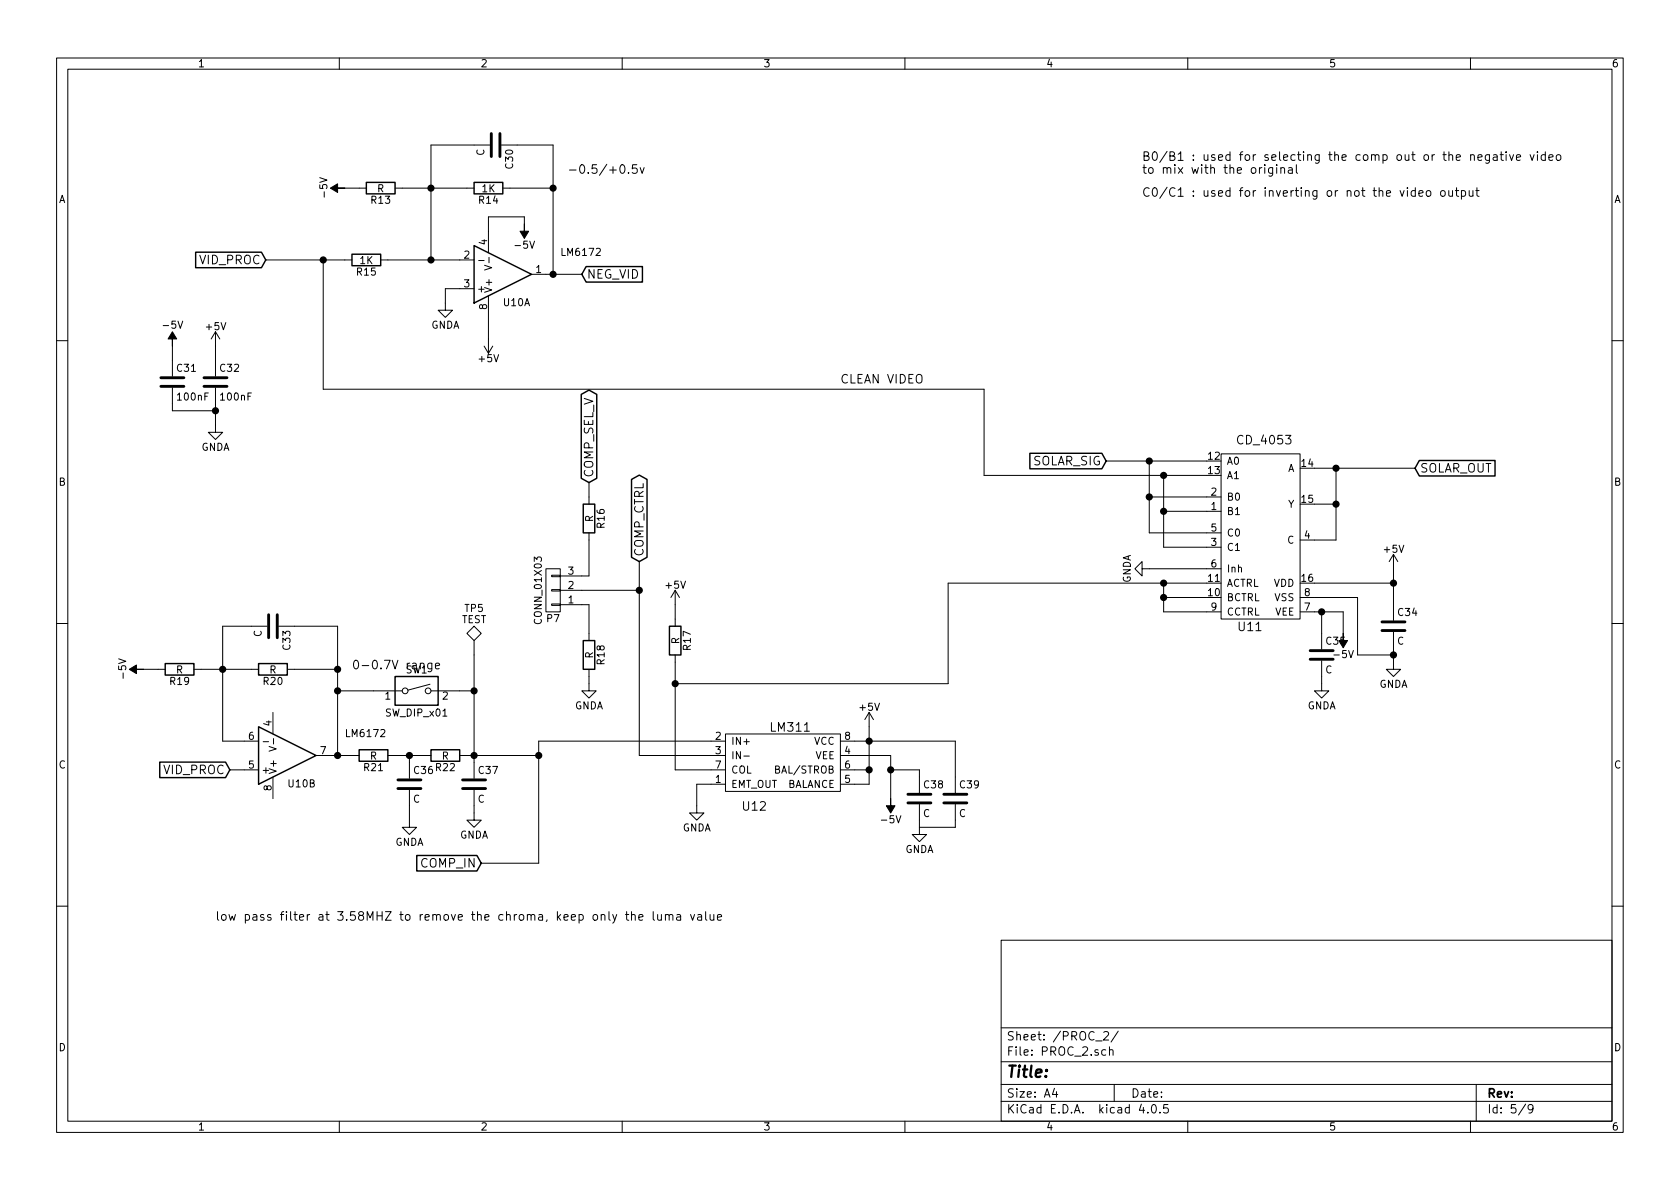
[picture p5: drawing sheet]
<svg xmlns="http://www.w3.org/2000/svg" width="297mm" height="210mm" viewBox="0 0 297 210" stroke-linecap="round" stroke-linejoin="round" font-family="sans-serif">
<g fill="none" stroke="#000" stroke-width=".18">
<path d="M10 10.3h277v189.9h-277zM12 12.2h273v186.1h-273zM60 10.3v1.9M110 10.3v1.9M160 10.3v1.9M210 10.3v1.9M260 10.3v1.9M61 33.3h3.8M69.8 33.3h14M86.6 25.6h-10.4v20.4M88.6 25.6h9.2v22.9M88.9 33.3h8.9"/>
<path d="M92.7 39.6v-1.3h-6.3v6.4M111.1 30.5v.2M112.6 29.1h-.7l-.1 .8 .2-.2 .5 .1 .2 .2v.4l-.3 .3h-.4l-.2-.2M113.2 29.6l.3 1.1 .4-1.1M223.6 29.6v1.1M225 29.6v1.3l-.3 .3-.3-.1M225 29.7a.48 .48 0 0 0-.6 .1v.7a.48 .48 0 0 0 .6 .1M225.7 29.6v1.1M226.5 29.8v-.1a.36 .36 0 0 1 .6 .2v.8M226.5 29.6v1.1M227.8 29.7h.6l.1 1M228.5 30l-.5 .1a.3 .3 0 0 0-.2 .3 .3 .3 0 0 0 .2 .3l.5-.1"/>
<path d="M229.2 29.1v1.3l.2 .3M248.8 33.2v.1M248.8 33.7v1M250.2 33.8a.48 .48 0 0 0-.6 .1v.7a.48 .48 0 0 0 .6 0M250.2 33.2v1.5M250.9 34.2l.7-.1-.1-.3-.4-.1-.2 .2 .1 .7h.5M252.2 33.9l.3-.2 .4 .2 .1 .5-.2 .2-.3 .1-.3-.1zM254.8 33.9l.2-.2 .4 .2 .1 .5-.1 .2-.4 .1-.2-.1zM256.2 33.7v.8a.38 .38 0 0 0 .6 .1M256.8 33.7v1M257.3 33.7h.6M257.5 33.2v1.3l.4 .2"/>
<path d="M258.4 33.8a.48 .48 0 0 1 .7 .1v.7a.48 .48 0 0 1-.7 0M258.4 33.7v1.5M259.8 33.7v.8a.38 .38 0 0 0 .6 .1M260 27.5l.1-.1a.36 .36 0 0 1 .6 .2v.8M260 27.4v1M260.4 33.7v1M260.9 33.7h.6M261.1 33.2v1.3l.4 .2M261.3 27.9l.8-.2-.1-.3h-.5l-.2 .2 .1 .7h.6M263.3 27.4v1.2l-.2 .3-.4-.1M263.3 27.4a.48 .48 0 0 0-.6 .1v.7a.48 .48 0 0 0 .6 .1M264.1 27.4h.5l.1 1"/>
<path d="M264.7 27.7l-.5 .1a.3 .3 0 0 0-.2 .3 .3 .3 0 0 0 .2 .3l.5-.1M265.2 27.4h.6M265.4 26.8v1.4l.4 .2M266.3 26.8v.2M266.3 27.4v1M266.9 27.4l.4 1 .3-1M268.1 27.9l.8-.2-.1-.3h-.4l-.3 .2 .1 .7h.6M270.5 27.4l.4 1 .3-1M271.8 26.8v.2M271.8 27.4v1M273.2 27.4a.48 .48 0 0 0-.6 .1v.7a.48 .48 0 0 0 .6 .1M273.2 26.8v1.6"/>
<path d="M273.9 27.9l.7-.2-.1-.3h-.4l-.2 .2v.7h.6M275.2 27.5l.3-.1 .4 .1 .1 .6-.2 .2-.3 .1-.3-.2zM38.1 58.7v7.8M38.1 58.7l-.8 1.2M38.1 58.7l.8 1.2M47 46h15.2M57.1 46v22.8h116.9v15.3h39.4M67.3 46h16.5M83.8 51h-5.1v3.9h1.3l-1.3 1.2-1.2-1.2h1.2M84.6 46.1h1M85.7 46.9l1.2 .4-1.2 .4M86.4 52.3v10.2"/>
<path d="M86.5 45.5v1M94 48.5h8.9M10 60.2h2M30.5 61.2v5.3M30.5 68.6v4h7.6M38.1 68.6v7.8h1.3l-1.3 1.3-1.3-1.3h1.3M85.6 61.2l.8 1.3M87.1 61.2l-.7 1.3M285 60.2h2M104.1 85.3v3.8M104.1 94.2v7.6h-5M113 99.3v34.3h15.3"/>
<path d="M195.6 81.5h17.8M203.2 87.9h12.7M203.2 81.5v12.7h12.7M205.7 90.4h10.2M205.7 84.1v12.7h10.2M215.9 80.3h14v29.2h-14zM232.4 82.8h17.8M232.4 89.1h3.8M236.2 82.8v12.7h-6.3M246.4 98l-.8 1.3M246.4 98v11.7M246.4 98l.7 1.3"/>
<path d="M10 110.3h2M25.4 118.4h3.8M34.3 118.4h11.4M47.2 110.7h-7.8v20.4h6.3M49.3 110.7h10.4v22.9M50.8 118.4h8.9M62.7 116.9l.2-.1a.81 .81 0 0 1 .5 .7 .81 .81 0 0 1-.5 .8l-.2-.2-.2-.4zM64 117.7h1.2M66.1 116.8h.1a.81 .81 0 0 1 .5 .7 .81 .81 0 0 1-.5 .8 .98 .98 0 0 1-.1-1.5zM67.4 118.1v.2M68 116.8h1l-.7 1.5M69.3 116.8l.5 1.5 .6-1.5"/>
<path d="M76.4 117.3v1.2l-.3 .3-.4-.1M76.4 117.3a.48 .48 0 0 0-.7 .1v.7a.48 .48 0 0 0 .7 .1M77 117.8l.7-.2-.1-.3h-.4l-.2 .2 .1 .7h.5M82.5 112l1.3-1.3 1.3 1.3-1.3 1.3zM83.8 113.3v24.4M96.5 100.6h2.6v7.6h-2.6zM97.5 101.7h1.6v.3h-1.6zM97.5 104.3h1.6v.2h-1.6zM97.5 106.8h1.6v.3h-1.6zM99.1 106.9h5v6.4M99.1 104.4h13.9M104.1 118.4v3.8h1.3l-1.3 1.2-1.2-1.2h1.2"/>
<path d="M119.4 115.8v20.3h8.9M119.4 104.4v6.3M119.4 104.4l-.8 1.3M119.4 104.4l.7 1.3M201.9 100.6v-1.3l-1.2 1.3 1.2 1.2v-1.2h14M205.7 103.1v5.1h10.2M205.7 105.7h7.7M213.4 103.1h-45.8v17.8h-48.2M229.9 108.2h7.6v3.8M229.9 105.7h10.1v10.1h6.4M232.4 103.1h14M233.7 116.8v5.4h1.2l-1.2 1.2-1.3-1.2h1.3"/>
<path d="M233.7 108.2v6.6M246.4 111.8v6.6h1.2l-1.2 1.2-1.3-1.2h1.3M285 110.3h2M40.6 136.1h5.1M46.5 131.2h1M47.6 132l1.2 .4-1.2 .4M48.3 126v3.8M48.3 137.4v3.8M48.4 130.6v1M55.9 133.6h7.6M59.7 122.2h11.4M68.6 133.6h7.6"/>
<path d="M72.4 139.7v6.6h1.3l-1.3 1.3-1.3-1.3h1.3M72.4 133.6v4.1M76 121l-3.9 1M76.2 122.2h7.6M81.3 133.6h13.9M83.8 139.7v5.3h1.3l-1.3 1.3-1.3-1.3h1.3M128.3 129.8h20.3v10.1h-20.3zM128.3 138.7h-5.1v5.1h1.3l-1.3 1.2-1.3-1.2h1.3M128.3 131.1h-33.1v21.5h-10.1M131.5 133.7h1M148.6 136.1h5.1M148.6 131.1h20.3v9.1"/>
<path d="M148.6 133.6h8.9v7.6M153.7 126v12.7h-5.1M153.7 126l-.8 1.2M153.7 126l.7 1.2M157.5 136.1h5.1v4.1M162.6 146.3v1.3h1.2l-1.2 1.2-1.3-1.2h1.3M162.6 142.2v4.1M168.9 142.2v4.1h-6.3M10 160.2h2M110.6 161.7h.6M110.8 161.2v1.3l.4 .2M111.7 161.9v-.1a.36 .36 0 0 1 .6 .1v.8"/>
<path d="M111.7 161.2v1.5M113 162.2l.7-.1-.1-.3-.4-.1-.2 .2v.8h.6M115.5 161.2v1.3l.2 .2M116.3 161.7v.8a.38 .38 0 0 0 .6 .1M116.9 161.7v1M117.7 161.9v-.1a.36 .36 0 0 1 .6 .1v.8M117.7 161.7v1M118.3 161.9a.35 .35 0 0 1 .3-.2 .35 .35 0 0 1 .4 .2v.8M119.7 161.8h.6v.9M120.3 162.1h-.5a.3 .3 0 0 0-.2 .3 .3 .3 0 0 0 .2 .3h.5M122.1 161.7l.4 1 .3-1M123.4 161.8h.6l.1 .9"/>
<path d="M124.1 162.1h-.6a.3 .3 0 0 0-.2 .3 .3 .3 0 0 0 .2 .3h.6M124.8 161.2v1.3l.2 .2M125.6 161.7v.8a.38 .38 0 0 0 .6 .1M126.2 161.7v1M126.8 162.2l.8-.1-.1-.3-.4-.1-.3 .2 .1 .8h.6M177 166.3h108v32h-108zM285 160.2h2M60 198.3v1.9M110 198.3v1.9M160 198.3v1.9M177 194.8h108M177 191.8h108"/>
<path d="M177 187.8h108M177 181.8h108M186.4 192.5l-.3 1h.9M186.8 193v1M195.1 182.6l.3-.2h.3l.3 .4-.9 1.1h.9M195.5 185.7l-.4-.1-.3 .3 .1 .6 .2 .1 .4-.1M196.2 185.7l.2-.1 .3 .1 .1 .9M196.2 185.1v1.5M197 191.8v3M197.7 182.3l-1.3 2M201.8 195.2l-.4 1.1h1M202.9 196.7v.1"/>
<path d="M203.8 195.4l.1-.1a.81 .81 0 0 1 .6 .6 .81 .81 0 0 1-.3 .8l-.1 .1a.8 .8 0 0 1-.6-.6 .8 .8 0 0 1 .3-.8zM205.1 196.7v.1M206.5 195.3h-.7l-.1 .7 .2-.1 .5 .1 .2 .2-.1 .5-.2 .1-.6-.1M210 198.3v1.9M260 198.3v1.9M261 191.8v6.5M269.7 195.2l-1.2 2M271 196l-.2 .3h-.3l-.3-.3v-.4l.1-.2 .5-.1 .2 .2a1.19 1.19 0 0 1-.2 1.2l-.5 .1"/>
<circle cx="71.6" cy="122.2" r=".51"/>
<circle cx="75.7" cy="122.2" r=".51"/>
</g>
<g fill="none" stroke="#000" stroke-width=".25">
<path d="M64.8 32.3h5v2h-5zM83.8 32.3h5.1v2h-5.1zM34.6 44.6h11.6l.8 1.4-.8 1.3h-11.6zM62.2 45h5.1v2h-5.1zM83.8 43.4l10.2 5.1-10.2 5.1zM103.6 47.1h10v2.8h-10l-.7-1.4zM102.8 69.7l1.3-.7 1.4 .7v14.9l-1.4 .7-1.3-.7zM103.1 89.1h2.1v5.1h-2.1zM111.7 84.8l1.3-.8 1.4 .8v13.7l-1.4 .8-1.3-.8zM182.1 80.2h12.7l.8 1.3-.8 1.4h-12.7zM251 81.4h13.3v2.8h-13.3l-.8-1.4zM29.2 117.3h5.1v2.1h-5.1z"/>
<path d="M45.7 117.3h5.1v2.1h-5.1zM69.8 119.6h7.7v5.1h-7.7zM103.1 113.3h2.1v5.1h-2.1zM118.4 110.7h2v5.1h-2zM28.2 134.8h11.7l.7 1.3-.7 1.4h-11.7zM45.7 128.5l10.2 5.1-10.2 5.1zM63.5 132.6h5.1v2h-5.1zM76.2 132.6h5.1v2h-5.1zM73.7 151.3h10.6l.8 1.3-.8 1.4h-10.6z"/>
</g>
<g fill="#000" stroke="#000" stroke-width=".25">
<circle cx="76.2" cy="33.3" r=".51"/>
<circle cx="97.8" cy="33.3" r=".51"/>
<circle cx="57.2" cy="46" r=".51"/>
<circle cx="76.2" cy="46" r=".51"/>
<circle cx="97.8" cy="48.5" r=".51"/>
<circle cx="38.1" cy="72.6" r=".51"/>
<circle cx="203.2" cy="81.5" r=".51"/>
<circle cx="203.2" cy="87.9" r=".51"/>
<circle cx="205.7" cy="90.4" r=".51"/>
<circle cx="205.7" cy="84.1" r=".51"/>
<circle cx="236.2" cy="89.1" r=".51"/>
<circle cx="236.2" cy="82.8" r=".51"/>
<circle cx="39.4" cy="118.4" r=".51"/>
<circle cx="59.7" cy="118.4" r=".51"/>
<circle cx="113" cy="104.4" r=".51"/>
<circle cx="205.7" cy="103.1" r=".51"/>
<circle cx="205.7" cy="105.7" r=".51"/>
<circle cx="233.7" cy="108.2" r=".51"/>
<circle cx="246.4" cy="103.1" r=".51"/>
<circle cx="246.4" cy="115.8" r=".51"/>
<circle cx="59.7" cy="122.2" r=".51"/>
<circle cx="59.7" cy="133.6" r=".51"/>
<circle cx="72.4" cy="133.6" r=".51"/>
<circle cx="83.8" cy="122.2" r=".51"/>
<circle cx="83.8" cy="133.6" r=".51"/>
<circle cx="95.3" cy="133.6" r=".51"/>
<circle cx="119.4" cy="120.9" r=".51"/>
<circle cx="153.7" cy="136.1" r=".51"/>
<circle cx="153.7" cy="131.1" r=".51"/>
<circle cx="157.5" cy="136.1" r=".51"/>
</g>
<path d="M58.4 33.3l1.3-.8v.8h1.3h-1.3v.7zM92.7 39.6v1.3h.8l-.8 1.3-.8-1.3h.8zM30.5 58.7l.7 1.2h-.7v1.3v-1.3h-.8zM22.9 118.4l1.2-.8v.8h1.3h-1.3v.7zM237.5 112v1.3h.8l-.8 1.2-.8-1.2h.8zM157.5 141.2v1.3h.7l-.7 1.3-.8-1.3h.8z" fill="#000" stroke="#000" stroke-width=".18"/>
<g fill="none" stroke="#000" stroke-width=".51">
<path d="M86.9 23.6v4.1M88.4 23.6v4.1M28.4 68.3h4.1M28.4 66.8h4.1M36.1 68.3h4M36.1 66.8h4M47.5 108.7v4.1M49 108.7v4.1M231.6 116.6h4.1M231.6 115.1h4.1M244.3 111.5h4.1M244.3 110h4.1"/>
<path d="M70.4 139.4h4M70.4 137.9h4M81.8 139.4h4.1M81.8 137.9h4.1M160.5 142h4.1M160.5 140.5h4.1M166.9 142h4M166.9 140.5h4"/>
</g>
<text font-size="2.8" x="178" y="190.5">Title:</text>
<g font-size="2.1">
<text x="201.9" y="28.4">B0/B1 : used for selecting the comp out or the negative video</text>
<text x="100.3" y="30.7">-0.5/+0.5v</text>
<text x="201.9" y="30.7">to mix with the original</text>
<text x="201.9" y="34.8">C0/C1 : used for inverting or not the video output</text>
<text x="35.2" y="46.7">VID_PROC</text>
<text x="103.8" y="49.3">NEG_VID</text>
<text x="148.6" y="67.8">CLEAN VIDEO</text>
<text x="182.4" y="82.3">SOLAR_SIG</text>
<text x="219" y="78.6">CD_4053</text>
<text x="251.1" y="83.6">SOLAR_OUT</text>
<text x="104.9" y="84.4" transform="rotate(-90 104.9 84.4)">COMP_SEL_V</text>
<text x="113.8" y="98.4" transform="rotate(-90 113.8 98.4)">COMP_CTRL</text>
<text x="219" y="111.6">U11</text>
<text x="136.4" y="129.4">LM311</text>
<text x="28.9" y="136.9">VID_PROC</text>
<text x="131.4" y="143.4">U12</text>
<text x="74.5" y="153.4">COMP_IN</text>
<text x="38.1" y="162.8">low pass filter at 3.58MHZ to remove the chroma, keep only the luma value</text>
<text x="178" y="184">Sheet: /PROC_2/</text>
<text x="178" y="186.7">File: PROC_2.sch</text>
<text x="178" y="196.9">KiCad E.D.A. kicad 4.0.5</text>
<text x="178" y="194.1">Size: A4</text>
<text x="200" y="194.1">Date:</text>
<text x="263" y="194.1">Rev:</text>
<text x="263" y="196.9">Id: 5/9</text>
</g>
<g font-size="1.8">
<text x="35" y="11.9">1</text>
<text x="85" y="11.9">2</text>
<text x="135" y="11.9">3</text>
<text x="185" y="11.9">4</text>
<text x="235" y="11.9">5</text>
<text x="285" y="11.9">6</text>
<text x="85.6" y="27.6" transform="rotate(-90 85.6 27.6)">C</text>
<text x="90.7" y="29.8" transform="rotate(-90 90.7 29.8)">C30</text>
<text x="10.4" y="35.9">A</text>
<text x="57.9" y="34.6" transform="rotate(-90 57.9 34.6)">-5V</text>
<text x="66.7" y="34">R</text>
<text x="85.2" y="34">1K</text>
<text x="285.4" y="35.9">A</text>
<text x="65.7" y="36">R13</text>
<text x="84.7" y="36">R14</text>
<text x="63.7" y="46.7">1K</text>
<text x="82.1" y="45.7">2</text>
<text x="86.1" y="43.3" transform="rotate(-90 86.1 43.3)">4</text>
<text x="91.3" y="44">-5V</text>
<text x="99.5" y="45.2">LM6172</text>
<text x="63.1" y="48.7">R15</text>
<text x="82.1" y="50.8">3</text>
<text x="84.3" y="51.7">+</text>
<text x="87" y="51.8" transform="rotate(-90 87 51.8)">V+</text>
<text x="94.8" y="48.3">1</text>
<text x="29.1" y="58.1">-5V</text>
<text x="36.5" y="58.4">+5V</text>
<text x="76.1" y="58.1">GNDA</text>
<text x="86.1" y="54.7" transform="rotate(-90 86.1 54.7)">8</text>
<text x="89.1" y="54.1">U10A</text>
<text x="31.3" y="65.7">C31</text>
<text x="39" y="65.7">C32</text>
<text x="84.7" y="64">+5V</text>
<text x="31.5" y="70.8">100nF</text>
<text x="39.1" y="70.8">100nF</text>
<text x="35.5" y="79.7">GNDA</text>
<text x="213.7" y="81.3">12</text>
<text x="213.7" y="83.8">13</text>
<text x="216.9" y="82.2">A0</text>
<text x="227.6" y="83.4">A</text>
<text x="230.2" y="82.5">14</text>
<text x="10.4" y="85.9">B</text>
<text x="214.1" y="87.6">2</text>
<text x="216.9" y="88.5">B0</text>
<text x="216.9" y="84.7">A1</text>
<text x="227.7" y="89.8">Y</text>
<text x="230.2" y="88.9">15</text>
<text x="285.4" y="85.9">B</text>
<text x="104.9" y="92.3" transform="rotate(-90 104.9 92.3)">R</text>
<text x="106.9" y="93.3" transform="rotate(-90 106.9 93.3)">R16</text>
<text x="214.1" y="90.2">1</text>
<text x="214.1" y="94">5</text>
<text x="216.9" y="91.1">B1</text>
<text x="216.9" y="94.9">C0</text>
<text x="230.7" y="95.2">4</text>
<text x="100.5" y="101.6">3</text>
<text x="214.1" y="96.5">3</text>
<text x="214.1" y="100.3">6</text>
<text x="216.9" y="97.4">C1</text>
<text x="216.9" y="101.2">Inh</text>
<text x="227.6" y="96.1">C</text>
<text x="244.8" y="97.7">+5V</text>
<text x="100.5" y="106.7">1</text>
<text x="100.5" y="104.1">2</text>
<text x="117.8" y="104.1">+5V</text>
<text x="199.9" y="103.2" transform="rotate(-90 199.9 103.2)">GNDA</text>
<text x="213.7" y="105.4">10</text>
<text x="213.7" y="102.9">11</text>
<text x="214.1" y="107.9">9</text>
<text x="216.9" y="106.3">BCTRL</text>
<text x="216.9" y="103.8">ACTRL</text>
<text x="225.1" y="103.8">VDD</text>
<text x="225.3" y="106.3">VSS</text>
<text x="230.2" y="102.9">16</text>
<text x="230.7" y="107.9">7</text>
<text x="230.7" y="105.4">8</text>
<text x="46.3" y="112.6" transform="rotate(-90 46.3 112.6)">C</text>
<text x="81.6" y="110.2">TEST</text>
<text x="82.2" y="108.2">TP5</text>
<text x="95.8" y="110" transform="rotate(-90 95.8 110)">CONN_01X03</text>
<text x="96.7" y="110">P7</text>
<text x="120.1" y="113.9" transform="rotate(-90 120.1 113.9)">R</text>
<text x="216.9" y="108.8">CCTRL</text>
<text x="225.3" y="108.8">VEE</text>
<text x="234.5" y="114">C35</text>
<text x="247" y="114">C</text>
<text x="247.2" y="108.9">C34</text>
<text x="22.3" y="119.7" transform="rotate(-90 22.3 119.7)">-5V</text>
<text x="31.1" y="119.1">R</text>
<text x="47.6" y="119.1">R</text>
<text x="51.3" y="114.9" transform="rotate(-90 51.3 114.9)">C33</text>
<text x="71.8" y="119.1">SW1</text>
<text x="104.9" y="116.5" transform="rotate(-90 104.9 116.5)">R</text>
<text x="106.9" y="117.4" transform="rotate(-90 106.9 117.4)">R18</text>
<text x="122.1" y="114.9" transform="rotate(-90 122.1 114.9)">R17</text>
<text x="234.3" y="119.1">C</text>
<text x="236.1" y="116.4">-5V</text>
<text x="30.1" y="121.1">R19</text>
<text x="46.6" y="121.1">R20</text>
<text x="68.1" y="123.7">1</text>
<text x="78.3" y="123.7">2</text>
<text x="101.5" y="125.4">GNDA</text>
<text x="152.1" y="125.7">+5V</text>
<text x="231.1" y="125.4">GNDA</text>
<text x="243.8" y="121.6">GNDA</text>
<text x="44" y="130.8">6</text>
<text x="48" y="128.4" transform="rotate(-90 48 128.4)">4</text>
<text x="61.4" y="130.3">LM6172</text>
<text x="68.3" y="126.7">SW_DIP_x01</text>
<text x="126.5" y="130.8">2</text>
<text x="129.3" y="131.7">IN+</text>
<text x="143.8" y="131.7">VCC</text>
<text x="149.4" y="130.8">8</text>
<text x="10.4" y="135.9">C</text>
<text x="44" y="135.9">5</text>
<text x="46.2" y="136.8">+</text>
<text x="48.9" y="136.9" transform="rotate(-90 48.9 136.9)">V+</text>
<text x="56.7" y="133.3">7</text>
<text x="64.4" y="136.3">R21</text>
<text x="65.4" y="134.3">R</text>
<text x="73.3" y="136.8">C36</text>
<text x="77.1" y="136.3">R22</text>
<text x="78.1" y="134.3">R</text>
<text x="84.7" y="136.8">C37</text>
<text x="126.5" y="133.3">3</text>
<text x="126.5" y="135.9">7</text>
<text x="129.3" y="134.2">IN-</text>
<text x="129.3" y="136.8">COL</text>
<text x="137.3" y="136.8">BAL/STROB</text>
<text x="144" y="134.2">VEE</text>
<text x="149.4" y="133.3">4</text>
<text x="149.4" y="135.9">6</text>
<text x="285.4" y="135.9">C</text>
<text x="48" y="139.8" transform="rotate(-90 48 139.8)">8</text>
<text x="51.1" y="139.2">U10B</text>
<text x="73" y="141.9">C</text>
<text x="84.5" y="141.9">C</text>
<text x="126.5" y="138.4">1</text>
<text x="129.3" y="139.3">EMT_OUT BALANCE</text>
<text x="149.4" y="138.4">5</text>
<text x="163.4" y="139.4">C38</text>
<text x="169.8" y="139.4">C39</text>
<text x="69.8" y="149.5">GNDA</text>
<text x="81.2" y="148.3">GNDA</text>
<text x="120.6" y="147">GNDA</text>
<text x="156.1" y="145.6">-5V</text>
<text x="163.2" y="144.5">C</text>
<text x="169.5" y="144.5">C</text>
<text x="160" y="150.8">GNDA</text>
<text x="10.4" y="185.9">D</text>
<text x="285.4" y="185.9">D</text>
<text x="35" y="199.9">1</text>
<text x="85" y="199.9">2</text>
<text x="135" y="199.9">3</text>
<text x="185" y="199.9">4</text>
<text x="235" y="199.9">5</text>
<text x="285" y="199.9">6</text>
</g>
</svg>
